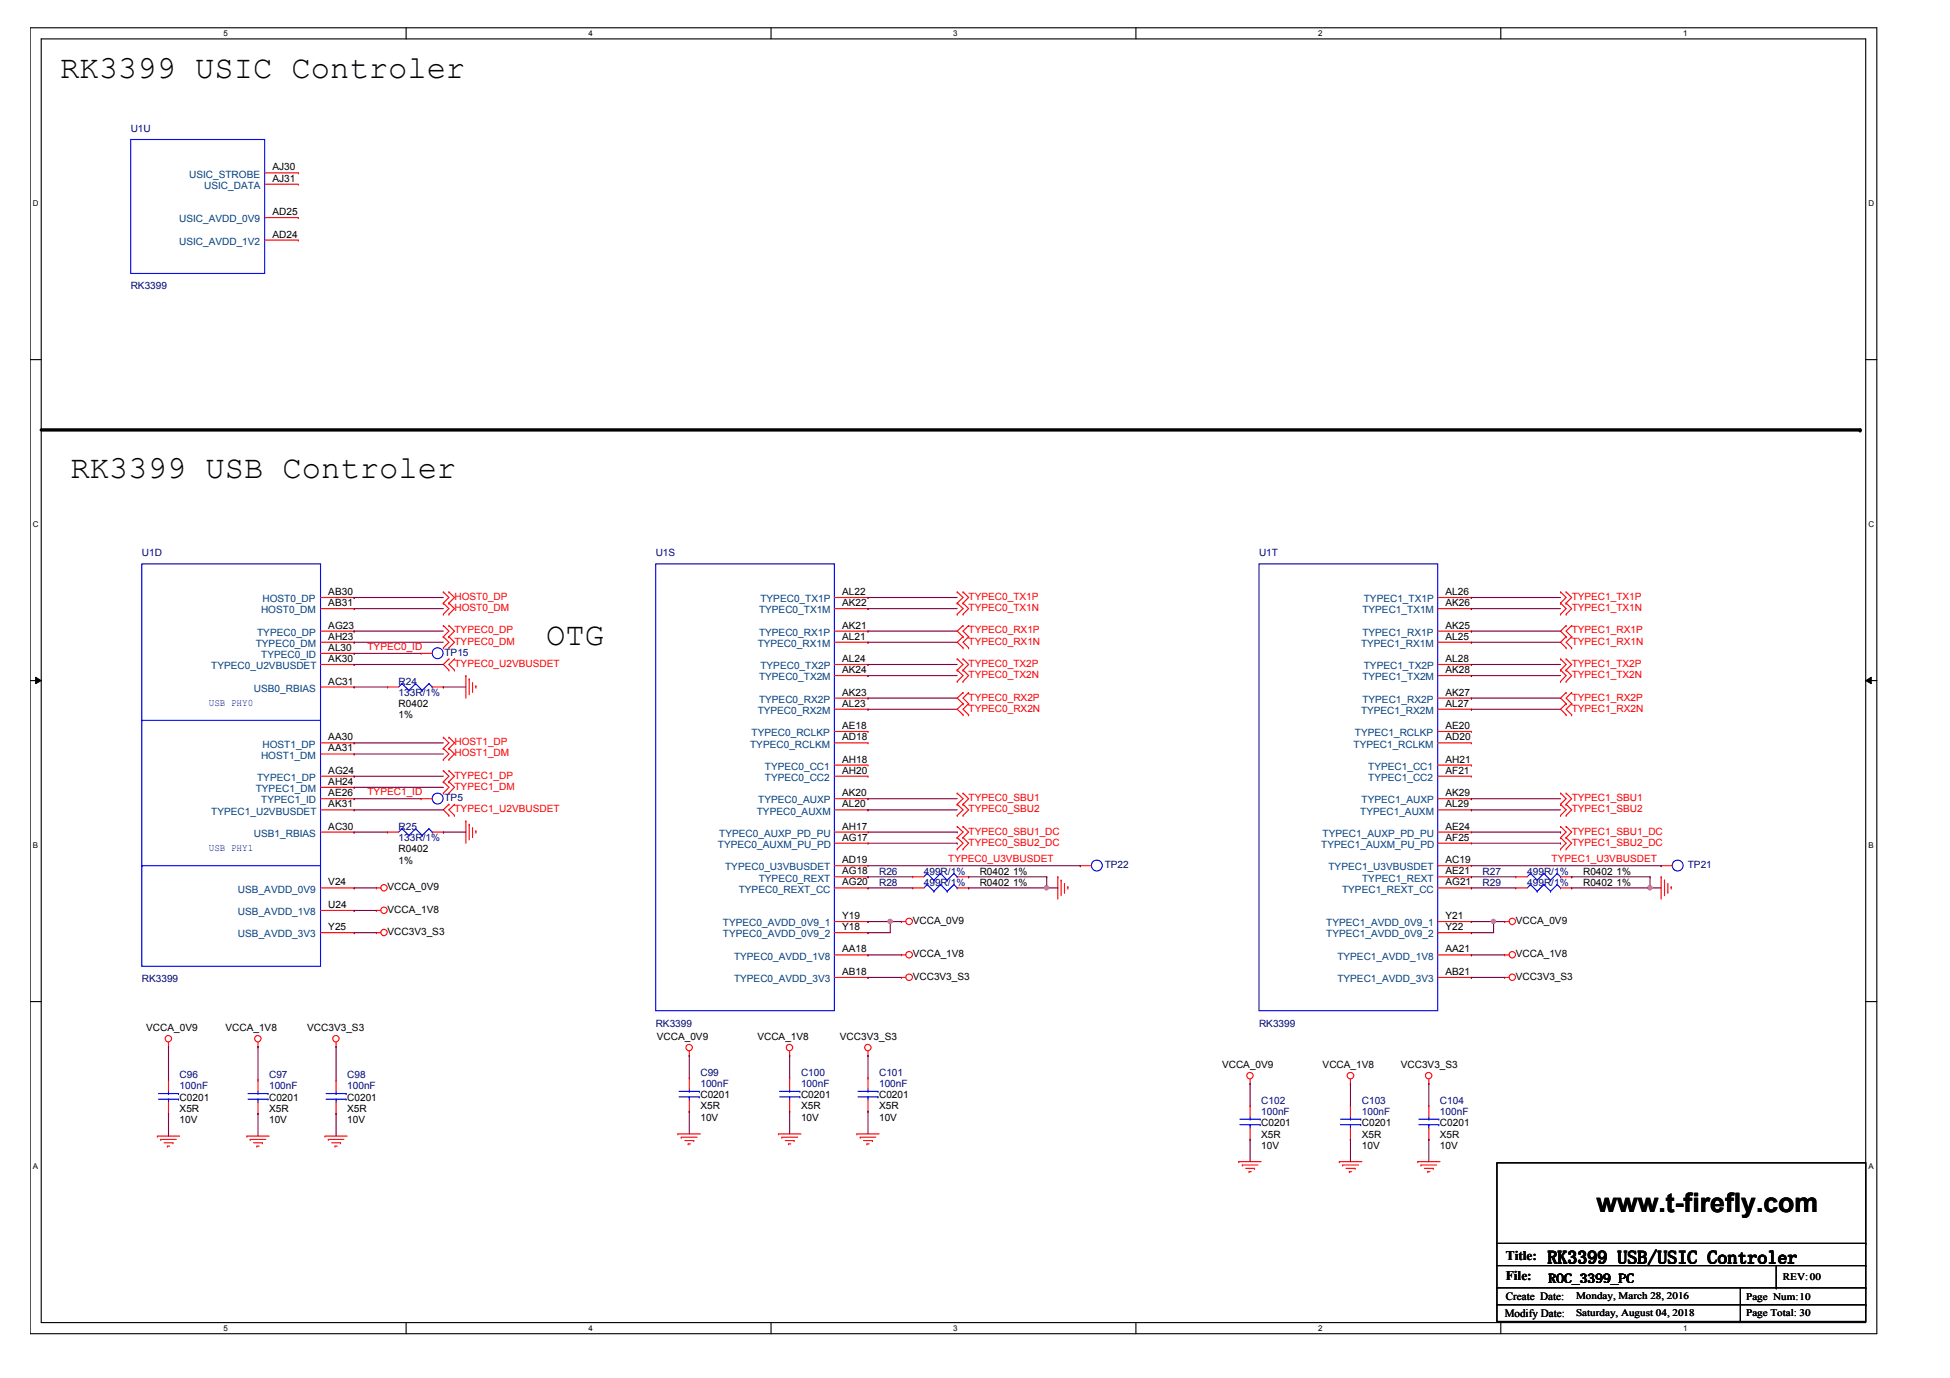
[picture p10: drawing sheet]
<svg xmlns="http://www.w3.org/2000/svg" width="297mm" height="210mm" viewBox="0 0 297 210" stroke-linecap="round" stroke-linejoin="round" font-family="sans-serif">
<path d="M4.6 4.2h281.3v199h-281.3zM6.3 5.9h277.9v195.6h-277.9z" fill="none" stroke="#000" stroke-width=".17"/>
<g fill="#fff">
<path d="M34.1 4.4h.6v1.4h-.6z"/>
<path d="M34.1 201.6h.6v1.4h-.6z"/>
</g>
<path d="M61.9 4.2v1.7M61.9 201.5v1.7" fill="none" stroke="#000" stroke-width=".17"/>
<g fill="#fff">
<path d="M89.6 4.4h.7v1.4h-.7z"/>
<path d="M89.6 201.6h.7v1.4h-.7z"/>
</g>
<path d="M117.4 4.2v1.7M117.4 201.5v1.7" fill="none" stroke="#000" stroke-width=".17"/>
<g fill="#fff">
<path d="M145.2 4.4h.7v1.4h-.7z"/>
<path d="M145.2 201.6h.7v1.4h-.7z"/>
</g>
<path d="M173 4.2v1.7M173 201.5v1.7" fill="none" stroke="#000" stroke-width=".17"/>
<g fill="#fff">
<path d="M200.8 4.4h.6v1.4h-.6z"/>
<path d="M200.8 201.6h.6v1.4h-.6z"/>
</g>
<path d="M228.6 4.2v1.7M228.6 201.5v1.7" fill="none" stroke="#000" stroke-width=".17"/>
<g fill="#fff">
<path d="M256.4 4.4h.6v1.4h-.6z"/>
<path d="M256.4 201.6h.6v1.4h-.6z"/>
<path d="M5 30.4h.8v1.3h-.8z"/>
<path d="M284.6 30.4h.8v1.3h-.8z"/>
<path d="M5 79.2h.8v1.4h-.8z"/>
<path d="M284.6 79.2h.8v1.4h-.8z"/>
</g>
<path d="M4.6 54.8h1.7M284.2 54.8h1.7" fill="none" stroke="#000" stroke-width=".17"/>
<g fill="#fff">
<path d="M5 128.1h.8v1.4h-.8z"/>
<path d="M284.6 128.1h.8v1.4h-.8z"/>
</g>
<path d="M4.6 103.7h1.7M284.2 103.7h1.7" fill="none" stroke="#000" stroke-width=".17"/>
<path d="M5.4 103.2l.9 .5-.9 .4zM284.2 103.7l.8-.5v.9z" fill="#000"/>
<path d="M5.4 103.2l.9 .5-.9 .4zM284.2 103.7l.8-.5v.9z" fill="none" stroke="#000" stroke-width=".15"/>
<g fill="#fff">
<path d="M5 177h.8v1.3h-.8z"/>
<path d="M284.6 177h.8v1.3h-.8z"/>
</g>
<g fill="none" stroke="#000" stroke-width=".17">
<path d="M4.6 152.6h1.7M284.2 152.6h1.7M228 177.1h56.2v24.2h-56.2zM228 189.4h56.2M228 192.8h56.2M228 196.2h56.2M228 198.8h56.2M265.1 196.2v5.1M270.6 196.2h.1M270.6 192.8v3.4M284.2 189.4h.1M284.2 192.8h.1"/>
<path d="M284.2 196.2h.1M284.2 198.8h.1M265.1 201.3h.1"/>
</g>
<path d="M6.3 65.5h277.1" fill="none" stroke="#000" stroke-width=".51"/>
<circle cx="283.4" cy="65.5" r=".25" fill="#000"/>
<g fill="none" stroke="#f00" stroke-width=".17">
<path d="M40.3 26.3h5.1M40.3 28.1h5.1M40.3 33.1h5.1M40.3 36.6h5.1M45.4 26.3h.1M45.4 28.1h.1M45.4 33.1h.1M45.4 36.6h.1M48.8 91h5.1M48.8 92.7h5.1M48.8 96.1h5.1M48.8 97.8h5.1"/>
<path d="M48.8 99.5h5.1M53.9 91h.1M53.9 92.7h.1M53.9 96.1h.1M53.9 97.8h.1M53.9 99.5h.1M64.1 99.5h.1M64.1 99.5h1.7M67.5 93.6h.1M67.5 91.9h.1M67.5 90.2h.1M67.5 98.7h.1"/>
<path d="M67.5 97h.1M67.5 95.3h.1M67.5 91.9l.9 .8-.9 .9M67.5 90.2l.9 .8-.9 .9M67.5 97l.9 .8-.9 .9M67.5 95.3l.9 .8-.9 .9M68.4 93.6h.1M68.4 91.9h.1M68.4 90.2h.1M68.4 98.7h.1M68.4 97h.1M68.4 95.3h.1"/>
<path d="M68.4 91.9l.8 .8-.8 .9M68.4 90.2l.8 .8-.8 .9M68.4 97l.8 .8-.8 .9M68.4 95.3l.8 .8-.8 .9M127.1 91h5.1M127.1 92.7h5.1M127.1 96.1h5.1M127.1 97.8h5.1M132.2 91h.1M132.2 92.7h.1M132.2 96.1h.1M132.2 97.8h.1"/>
<path d="M145.8 93.6h.1M145.8 91.9h.1M145.8 90.2h.1M145.8 91.9l.9 .8-.9 .9M145.8 90.2l.9 .8-.9 .9M146.7 93.6h.1M146.7 91.9h.1M146.7 90.2h.1M146.7 95.3h.1M146.7 97h.1M146.7 98.7h.1M146.7 91.9l.8 .8-.8 .9"/>
<path d="M146.7 90.2l.8 .8-.8 .9M146.7 95.3l-.9 .8 .9 .9M146.7 97l-.9 .8 .9 .9M147.5 97h.1M147.5 95.3h.1M147.5 98.7h.1M147.5 95.3l-.8 .8 .8 .9M147.5 97l-.8 .8 .8 .9M219 91h5.1M219 92.7h5.1M219 96.1h5.1M219 97.8h5.1"/>
<path d="M224.1 91h.1M224.1 92.7h.1M224.1 96.1h.1M224.1 97.8h.1M237.7 93.6h.1M237.7 91.9h.1M237.7 90.2h.1M237.7 91.9l.9 .8-.9 .9M237.7 90.2l.9 .8-.9 .9M238.6 93.6h.1M238.6 91.9h.1M238.6 90.2h.1"/>
<path d="M238.6 95.3h.1M238.6 97h.1M238.6 98.7h.1M238.6 91.9l.8 .8-.8 .9M238.6 90.2l.8 .8-.8 .9M238.6 95.3l-.9 .8 .9 .9M238.6 97l-.9 .8 .9 .9M239.4 97h.1M239.4 95.3h.1M239.4 98.7h.1M239.4 95.3l-.8 .8 .8 .9M239.4 97l-.8 .8 .8 .9"/>
<path d="M48.8 101.2h5.1M48.8 113.2h5.1M48.8 118.2h5.1M48.8 104.6h5.1M48.8 114.8h5.1M48.8 119.9h5.1M53.9 101.2h.1M53.9 104.6h.1M53.9 113.2h.1M53.9 114.8h.1M53.9 118.2h.1M53.9 119.9h.1"/>
<path d="M59 104.6h.1M59 104.6h1.7M65.8 104.6h1.7M67.5 115.7h.1M67.5 114h.1M67.5 112.3h.1M67.5 119.1h.1M67.5 117.4h.1M67.5 104.6h.1M67.5 114l.9 .8-.9 .9M67.5 112.3l.9 .9-.9 .8M67.5 119.1l.9 .8-.9 .9"/>
<path d="M67.5 117.4l.9 .8-.9 .9M68.4 100.4h.1M68.4 102.1h.1M68.4 115.7h.1M68.4 114h.1M68.4 112.3h.1M68.4 119.1h.1M68.4 117.4h.1M68.4 100.4l-.9 .8 .9 .9M68.4 114l.8 .8-.8 .9M68.4 112.3l.8 .9-.8 .8M68.4 119.1l.8 .8-.8 .9"/>
<path d="M68.4 117.4l.8 .8-.8 .9M69.2 102.1h.1M69.2 100.4h.1M69.2 100.4l-.8 .8 .8 .9M71 102.9h.1M71 102.9v3.4M71.5 103.4h.1M71.5 103.4v2.4M72 105.3h.1M72 104v1.3M72.5 104.5h.1M72.5 104.5v.3"/>
<path d="M127.1 101.2h5.1M127.1 102.9h5.1M127.1 106.3h5.1M127.1 108h5.1M127.1 111.4h5.1M127.1 113.2h5.1M127.1 116.5h5.1M127.1 118.2h5.1M132.2 101.2h.1M132.2 102.9h.1M132.2 106.3h.1M132.2 108h.1"/>
<path d="M132.2 111.4h.1M132.2 113.2h.1M132.2 116.5h.1M132.2 118.2h.1M145.8 103.8h.1M145.8 102.1h.1M145.8 100.4h.1M145.8 102.1l.9 .8-.9 .9M145.8 100.4l.9 .8-.9 .9M146.7 103.8h.1M146.7 102.1h.1M146.7 100.4h.1"/>
<path d="M146.7 105.5h.1M146.7 107.2h.1M146.7 108.9h.1M146.7 102.1l.8 .8-.8 .9M146.7 100.4l.8 .8-.8 .9M146.7 105.5l-.9 .8 .9 .9M146.7 107.2l-.9 .8 .9 .9M147.5 107.2h.1M147.5 105.5h.1M147.5 108.9h.1M147.5 105.5l-.8 .8 .8 .9M147.5 107.2l-.8 .8 .8 .9"/>
<path d="M219 101.2h5.1M219 102.9h5.1M219 106.3h5.1M219 108h5.1M219 111.4h5.1M219 113.2h5.1M219 116.5h5.1M219 118.2h5.1M224.1 101.2h.1M224.1 102.9h.1M224.1 106.3h.1M224.1 108h.1"/>
<path d="M224.1 111.4h.1M224.1 113.2h.1M224.1 116.5h.1M224.1 118.2h.1M237.7 103.8h.1M237.7 102.1h.1M237.7 100.4h.1M237.7 102.1l.9 .8-.9 .9M237.7 100.4l.9 .8-.9 .9M238.6 103.8h.1M238.6 102.1h.1M238.6 100.4h.1"/>
<path d="M238.6 105.5h.1M238.6 107.2h.1M238.6 108.9h.1M238.6 102.1l.8 .8-.8 .9M238.6 100.4l.8 .8-.8 .9M238.6 105.5l-.9 .8 .9 .9M238.6 107.2l-.9 .8 .9 .9M239.4 107.2h.1M239.4 105.5h.1M239.4 108.9h.1M239.4 105.5l-.8 .8 .8 .9M239.4 107.2l-.8 .8 .8 .9"/>
<path d="M48.8 135.3h5.1M48.8 138.7h5.1M48.8 121.7h5.1M48.8 123.4h5.1M48.8 126.7h5.1M53.9 121.7h.1M53.9 123.4h.1M53.9 126.7h.1M53.9 135.3h.1M53.9 138.7h.1M57.3 135.3h.1M57.3 138.7h.1"/>
<path d="M57.3 135.3h.7M57.3 138.7h.7M59 126.7h.1M59 126.7h1.7M64.1 121.7h.1M64.1 121.7h1.7M65.8 126.7h1.7M67.5 120.8h.1M67.5 126.7h.1M68.4 120.8h.1M68.4 122.5h.1M68.4 124.2h.1"/>
<path d="M68.4 122.5l-.9 .9 .9 .8M69.2 124.2h.1M69.2 122.5h.1M69.2 122.5l-.8 .9 .8 .8M71 125.1h.1M71 125.1v3.3M71.5 125.6h.1M71.5 125.6v2.3M72 127.4h.1M72 126.1v1.3M72.5 126.6h.1M72.5 126.6v.3"/>
<path d="M127.1 135.3h5.1M127.1 131.9h5.1M127.1 121.7h5.1M127.1 123.4h5.1M127.1 126.7h5.1M127.1 128.4h5.1M127.1 133.6h5.1M132.2 121.7h.1M132.2 123.4h.1M132.2 126.7h.1M132.2 128.4h.1M132.2 133.6h.1"/>
<path d="M132.2 135.3h.1M132.2 131.9h.1M139 135.3h.1M139 133.6h.1M139 135.3h1.7M139 133.6h1.7M145.8 124.2h.1M145.8 122.5h.1M145.8 120.8h.1M145.8 127.6h.1M145.8 125.9h.1M145.8 129.3h.1"/>
<path d="M145.8 135.3h1.7M145.8 122.5l.9 .9-.9 .8M145.8 120.8l.9 .9-.9 .8M145.8 125.9l.9 .8-.9 .9M145.8 127.6l.9 .8-.9 .9M145.8 133.6h1.7M146.7 124.2h.1M146.7 122.5h.1M146.7 120.8h.1M146.7 127.6h.1M146.7 125.9h.1M146.7 129.3h.1"/>
<path d="M146.7 122.5l.8 .9-.8 .8M146.7 120.8l.8 .9-.8 .8M146.7 125.9l.8 .8-.8 .9M146.7 127.6l.8 .8-.8 .9M147.5 135.3h.1M147.5 133.6h.1M161.1 133.6h.1M161.1 133.6v3.3M161.6 134.1h.1M161.6 134.1v2.3M162.2 135.9h.1M162.2 134.6v1.3"/>
<path d="M162.7 135.1h.1M162.7 135.1v.3M164.6 131.9h.1M164.6 131.9h1.7M219 135.3h5.1M219 131.9h5.1M219 121.7h5.1M219 123.4h5.1M219 126.7h5.1M219 128.4h5.1M219 133.6h5.1M224.1 121.7h.1"/>
<path d="M224.1 123.4h.1M224.1 126.7h.1M224.1 128.4h.1M224.1 133.6h.1M224.1 135.3h.1M224.1 131.9h.1M230.9 133.6h.1M230.9 135.3h.1M230.9 135.3h1.7M230.9 133.6h1.7M237.7 124.2h.1M237.7 122.5h.1"/>
<path d="M237.7 120.8h.1M237.7 127.6h.1M237.7 125.9h.1M237.7 129.3h.1M237.7 135.3h1.7M237.7 122.5l.9 .9-.9 .8M237.7 120.8l.9 .9-.9 .8M237.7 125.9l.9 .8-.9 .9M237.7 127.6l.9 .8-.9 .9M237.7 133.6h1.7M238.6 124.2h.1M238.6 122.5h.1"/>
<path d="M238.6 120.8h.1M238.6 127.6h.1M238.6 125.9h.1M238.6 129.3h.1M238.6 122.5l.8 .9-.8 .8M238.6 120.8l.8 .9-.8 .8M238.6 125.9l.8 .8-.8 .9M238.6 127.6l.8 .8-.8 .9M239.4 133.6h.1M239.4 135.3h.1M253 133.6h.1M253 131.9h.1"/>
<path d="M253 133.6v3.3M253 131.9h1.7M253.5 134.1h.1M253.5 134.1v2.3M254.1 135.9h.1M254.1 134.6v1.3M254.6 135.1h.1M254.6 135.1v.3M25.7 159.4h.1M25.7 158.7v.7M39.3 159.4h.1M39.3 158.7v.7"/>
<path d="M48.8 142.1h5.1M51.2 159.4h.1M51.2 158.7v.7M53.9 142.1h.1M57.3 142.1h.1M57.3 142.1h.7M127.1 142.1h5.1M127.1 148.9h5.1M127.1 140.4h5.1M127.1 145.5h5.1M132.2 140.4h.1M132.2 142.1h.1"/>
<path d="M132.2 145.5h.1M132.2 148.9h.1M137.3 148.9h.1M137.3 140.4h.1M137.3 145.5h.1M137.3 148.9h.7M137.3 140.4h.7M137.3 145.5h.7M219 142.1h5.1M219 148.9h5.1M219 140.4h5.1M219 145.5h5.1"/>
<path d="M224.1 140.4h.1M224.1 142.1h.1M224.1 145.5h.1M224.1 148.9h.1M229.2 148.9h.1M229.2 140.4h.1M229.2 145.5h.1M229.2 148.9h.7M229.2 140.4h.7M229.2 145.5h.7M24 173.1h.1M24 173.1h3.4"/>
<path d="M24.5 173.6h.1M24.5 173.6h2.4M25 174.1h1.3M25.5 174.6h.1M25.5 174.6h.3M25.7 164.5h.1M25.7 169.6h.1M25.7 164.5v1.7M25.7 167.9v1.7M26.3 174.1h.1M37.6 173.1h.1M37.6 173.1h3.4"/>
<path d="M38.1 173.6h.1M38.1 173.6h2.4M38.6 174.1h1.4M39.1 174.6h.1M39.1 174.6h.4M39.3 164.5h.1M39.3 169.6h.1M39.3 164.5v1.7M39.3 167.9v1.7M40 174.1h.1M49.5 173.1h.1M49.5 173.1h3.4"/>
<path d="M50 173.6h.1M50 173.6h2.4M50.5 174.1h1.4M51 174.6h.1M51 174.6h.4M51.2 164.5h.1M51.2 169.6h.1M51.2 164.5v1.7M51.2 167.9v1.7M51.9 174.1h.1M103.3 172.7h.1M103.3 172.7h3.4"/>
<path d="M103.8 173.2h.1M103.8 173.2h2.4M104.3 173.7h1.4M104.8 174.2h.1M104.8 174.2h.4M105 160.8h.1M105 164.2h.1M105 169.3h.1M105 160.1v.7M105 164.2v1.7M105 167.6v1.7M105.7 173.7h.1"/>
<path d="M118.6 172.7h.1M118.6 172.7h3.4M119.1 173.2h.1M119.1 173.2h2.4M119.6 173.7h1.4M120.1 174.2h.1M120.1 174.2h.4M120.3 160.8h.1M120.3 164.2h.1M120.3 169.3h.1M120.3 160.1v.7M120.3 164.2v1.7"/>
<path d="M120.3 167.6v1.7M121 173.7h.1M130.5 172.7h.1M130.5 172.7h3.4M131 173.2h.1M131 173.2h2.4M131.5 173.7h1.4M132.1 174.2h.1M132.1 174.2h.3M132.2 160.8h.1M132.2 164.2h.1M132.2 169.3h.1"/>
<path d="M132.2 160.1v.7M132.2 164.2v1.7M132.2 167.6v1.7M132.9 173.7h.1M188.7 177h.1M188.7 177h3.4M189.2 177.5h.1M189.2 177.5h2.4M189.8 178h1.3M190.3 178.5h.1M190.3 178.5h.3M190.4 165.1h.1"/>
<path d="M190.4 168.4h.1M190.4 173.6h.1M190.4 164.4v.7M190.4 168.4v1.7M190.4 171.9v1.7M191.1 178h.1M204 177h.1M204 177h3.4M204.5 177.5h.1M204.5 177.5h2.4M205 178h1.4M205.5 178.5h.1"/>
<path d="M205.5 178.5h.4M205.7 165.1h.1M205.7 168.4h.1M205.7 173.6h.1M205.7 164.4v.7M205.7 168.4v1.7M205.7 171.9v1.7M206.4 178h.1M216 177h.1M216 177h3.3M216.5 177.5h.1M216.5 177.5h2.3"/>
<path d="M217 178h1.3M217.5 178.5h.1M217.5 178.5h.3M217.6 165.1h.1M217.6 168.4h.1M217.6 173.6h.1M217.6 164.4v.7M217.6 168.4v1.7M217.6 171.9v1.7M218.3 178h.1"/>
<circle cx="58.5" cy="138.7" r=".49"/>
<circle cx="58.5" cy="135.2" r=".49"/>
<circle cx="25.6" cy="158.2" r=".49"/>
<circle cx="39.3" cy="158.2" r=".49"/>
<circle cx="51.2" cy="158.2" r=".49"/>
<circle cx="58.5" cy="142" r=".49"/>
<circle cx="105" cy="159.6" r=".49"/>
<circle cx="120.3" cy="159.6" r=".49"/>
<circle cx="132.2" cy="159.6" r=".49"/>
<circle cx="138.5" cy="148.9" r=".5"/>
<circle cx="138.5" cy="140.4" r=".5"/>
<circle cx="138.5" cy="145.4" r=".5"/>
<circle cx="230.4" cy="148.9" r=".49"/>
<circle cx="230.4" cy="145.4" r=".49"/>
<circle cx="230.4" cy="140.4" r=".49"/>
<circle cx="190.4" cy="163.8" r=".49"/>
<circle cx="205.7" cy="163.8" r=".5"/>
<circle cx="217.6" cy="163.8" r=".49"/>
</g>
<g fill="none" stroke="#00f" stroke-width=".17">
<path d="M19.9 21.3h20.4v20.4h-20.4zM21.6 85.9h27.2v61.3h-27.2zM99.9 85.9h27.2v68.1h-27.2zM191.8 85.9h27.2v68.1h-27.2zM21.6 109.7h.1M21.6 109.7h27.2M61.2 104.1h.1M61.2 104.1l-.5 .5M61.2 104.1l1.1 1.1M62.3 105.2h.1M63.3 104.1h.1M63.3 104.1l-1 1.1"/>
<path d="M63.3 104.1l1 1.1M64.3 105.2h.1M65.3 104.1h.1M65.3 104.1l-1 1.1M65.3 104.1l.5 .5M65.8 104.6h.1M21.6 131.9h.1M21.6 131.9h27.2M61.2 126.2h.1M61.2 126.2l-.5 .5M61.2 126.2l1.1 1.1M62.3 127.3h.1"/>
<path d="M63.3 126.2h.1M63.3 126.2l-1 1.1M63.3 126.2l1 1.1M64.3 127.3h.1M65.3 126.2h.1M65.3 126.2l-1 1.1M65.3 126.2l.5 .5M65.8 126.7h.1M141.2 134.7h.1M141.2 133.1h.1M141.2 134.7l-.5 .6M141.2 134.7l1.1 1.1"/>
<path d="M141.2 133.1l-.5 .5M141.2 133.1l1.1 1M142.3 135.8h.1M142.3 134.1h.1M143.3 134.7h.1M143.3 133.1h.1M143.3 134.7l-1 1.1M143.3 134.7l1 1.1M143.3 133.1l-1 1M143.3 133.1l1 1M144.3 135.8h.1M144.3 134.1h.1"/>
<path d="M145.3 134.7h.1M145.3 133.1h.1M145.3 134.7l-1 1.1M145.3 134.7l.5 .6M145.3 133.1l-1 1M145.3 133.1l.5 .5M145.8 135.3h.1M145.8 133.6h.1M233.1 133.1h.1M233.1 134.7h.1M233.1 133.1l-.5 .5M233.1 133.1l1.1 1"/>
<path d="M233.1 134.7l-.5 .6M233.1 134.7l1.1 1.1M234.2 134.1h.1M234.2 135.8h.1M235.2 133.1h.1M235.2 134.7h.1M235.2 133.1l-1 1M235.2 133.1l1 1M235.2 134.7l-1 1.1M235.2 134.7l1 1.1M236.2 134.1h.1M236.2 135.8h.1"/>
<path d="M237.2 133.1h.1M237.2 134.7h.1M237.2 133.1l-1 1M237.2 133.1l.5 .5M237.2 134.7l-1 1.1M237.2 134.7l.5 .6M237.7 133.6h.1M237.7 135.3h.1M24.1 167.4h3.1M24.1 166.6h3.1M25.7 166.6h.1M25.7 167.4h.1"/>
<path d="M25.7 166.2v.4M25.7 167.4v.5M27.2 167.4h.1M27.2 166.6h.1M37.8 167.4h3M37.8 166.6h3M39.3 166.6h.1M39.3 167.4h.1M39.3 166.2v.4M39.3 167.4v.5M40.8 167.4h.1M40.8 166.6h.1"/>
<path d="M49.7 167.4h3M49.7 166.6h3M51.2 166.6h.1M51.2 167.4h.1M51.2 166.2v.4M51.2 167.4v.5M52.7 167.4h.1M52.7 166.6h.1M103.4 167.1h3.1M103.4 166.2h3.1M105 166.2h.1M105 167.1h.1"/>
<path d="M105 165.9v.3M105 167.1v.5M106.5 167.1h.1M106.5 166.2h.1M118.8 167.1h3M118.8 166.2h3M120.3 166.2h.1M120.3 167.1h.1M120.3 165.9v.3M120.3 167.1v.5M121.8 167.1h.1M121.8 166.2h.1"/>
<path d="M130.7 167.1h3M130.7 166.2h3M132.2 166.2h.1M132.2 167.1h.1M132.2 165.9v.3M132.2 167.1v.5M133.7 167.1h.1M133.7 166.2h.1M188.9 171.3h3.1M188.9 170.5h3.1M190.4 170.5h.1M190.4 171.3h.1"/>
<path d="M190.4 170.1v.4M190.4 171.3v.6M192 171.3h.1M192 170.5h.1M204.2 171.3h3.1M204.2 170.5h3.1M205.7 170.5h.1M205.7 171.3h.1M205.7 170.1v.4M205.7 171.3v.6M207.3 171.3h.1M207.3 170.5h.1"/>
<path d="M216.1 171.3h3.1M216.1 170.5h3.1M217.6 170.5h.1M217.6 171.3h.1M217.6 170.1v.4M217.6 171.3v.6M219.2 171.3h.1M219.2 170.5h.1"/>
<circle cx="66.7" cy="99.5" r=".83"/>
<circle cx="66.7" cy="121.6" r=".83"/>
<circle cx="167.1" cy="131.8" r=".83"/>
<circle cx="255.6" cy="131.8" r=".83"/>
</g>
<g fill="none" stroke="#800040" stroke-width=".17">
<path d="M53.9 91h.1M53.9 92.7h.1M53.9 97.8h.1M53.9 96.1h.1M53.9 99.5h.1M53.9 91h13.6M53.9 92.7h13.6M53.9 97.8h13.6M53.9 96.1h13.6M53.9 99.5h10.2M132.2 97.8h.1M132.2 96.1h.1"/>
<path d="M132.2 97.8h13.6M132.2 96.1h13.6M53.9 104.6h.1M53.9 101.2h.1M53.9 104.6h5.1M53.9 101.2h13.6M67.5 104.6h.1M67.5 104.6h3.5M132.2 108h.1M132.2 106.3h.1M132.2 108h13.6M132.2 106.3h13.6"/>
<path d="M53.9 135.3h.1M53.9 138.7h.1M53.9 135.3h3.4M53.9 138.7h3.4M132.2 126.7h13.6M132.2 128.4h13.6M145.8 126.7h.1M145.8 128.4h.1M25.7 159.4h.1M25.7 159.4v5.1M39.3 159.4h.1M39.3 159.4v5.1"/>
<path d="M51.2 159.4h.1M51.2 159.4v5.1M53.9 142.1h.1M53.9 142.1h3.4M132.2 148.9h.1M132.2 145.5h.1M132.2 140.4h.1M132.2 142.1h.1M132.2 148.9h5.1M132.2 145.5h5.1M132.2 140.4h5.1M135.6 140.4h.1"/>
<path d="M135.6 140.4v1.7h-3.4M25.7 169.6h.1M25.7 169.6v3.5M39.3 169.6h.1M39.3 169.6v3.5M51.2 169.6h.1M51.2 169.6v3.5"/>
</g>
<circle cx="135.6" cy="140.4" r=".32" fill="#f0f"/>
<circle cx="135.6" cy="140.4" r=".32" fill="none" stroke="#f0f" stroke-width=".17"/>
<path d="M132.2 133.6h.1M132.2 135.3h.1M132.2 135.3h6.8M132.2 133.6h6.8M147.5 133.6h.1M147.5 135.3h.1M147.5 135.3h13.6M147.5 133.6h11.9M159.4 135.3h.1" fill="none" stroke="#800040" stroke-width=".17"/>
<circle cx="159.4" cy="135.2" r=".32" fill="#f0f"/>
<circle cx="159.4" cy="135.2" r=".32" fill="none" stroke="#f0f" stroke-width=".17"/>
<g fill="none" stroke="#800040" stroke-width=".17">
<path d="M132.2 91h.1M132.2 92.7h.1M132.2 91h13.6M132.2 92.7h13.6M53.9 113.2h.1M53.9 114.8h.1M53.9 119.9h.1M53.9 118.2h.1M53.9 113.2h13.6M53.9 114.8h13.6M53.9 119.9h13.6M53.9 118.2h13.6"/>
<path d="M132.2 101.2h.1M132.2 102.9h.1M132.2 101.2h13.6M132.2 102.9h13.6M53.9 126.7h.1M53.9 126.7h5.1M67.5 126.7h.1M67.5 126.7h3.5M132.2 121.7h.1M132.2 123.4h.1M132.2 121.7h13.6M132.2 123.4h13.6"/>
<path d="M132.2 131.9h32.4M159.4 133.6h.1M159.4 133.6v1.7M164.6 131.9h.1M224.1 148.9h.1M224.1 145.5h.1M224.1 140.4h.1M224.1 142.1h.1M224.1 148.9h5.1M224.1 145.5h5.1M224.1 140.4h3.4M227.5 140.4h.1"/>
<path d="M227.5 140.4v1.7h-3.4M105 160.8h.1M105 169.3h.1M105 160.8v3.4M105 169.3v3.4M120.3 160.8h.1M120.3 169.3h.1M120.3 160.8v3.4M120.3 169.3v3.4M132.2 169.3h.1M132.2 160.8h.1M132.2 160.8v3.4"/>
<path d="M132.2 169.3v3.4"/>
</g>
<circle cx="227.5" cy="140.4" r=".32" fill="#f0f"/>
<circle cx="227.5" cy="140.4" r=".32" fill="none" stroke="#f0f" stroke-width=".17"/>
<path d="M251.3 135.3h.1M251.3 135.3h1.7M227.5 140.4h.1M227.5 140.4h1.7" fill="none" stroke="#800040" stroke-width=".17"/>
<circle cx="251.3" cy="135.2" r=".32" fill="#f0f"/>
<circle cx="251.3" cy="135.2" r=".32" fill="none" stroke="#f0f" stroke-width=".17"/>
<g fill="none" stroke="#800040" stroke-width=".17">
<path d="M224.1 97.8h.1M224.1 96.1h.1M224.1 91h.1M224.1 92.7h.1M224.1 97.8h13.6M224.1 96.1h13.6M224.1 91h13.6M224.1 92.7h13.6M224.1 108h.1M224.1 106.3h.1M224.1 101.2h.1M224.1 102.9h.1"/>
<path d="M224.1 108h13.6M224.1 106.3h13.6M224.1 101.2h13.6M224.1 102.9h13.6M53.9 123.4h.1M53.9 121.7h.1M53.9 121.7h10.2M53.9 123.4h13.6M224.1 133.6h.1M224.1 135.3h.1M224.1 121.7h.1M224.1 123.4h.1"/>
<path d="M224.1 133.6h6.8M224.1 135.3h6.8M224.1 131.9h28.9M224.1 126.7h13.6M224.1 128.4h13.6M224.1 121.7h13.6M224.1 123.4h13.6M237.7 126.7h.1M237.7 128.4h.1M239.4 133.6h.1M239.4 135.3h.1M239.4 133.6h11.9"/>
<path d="M251.3 133.6h.1M251.3 133.6v1.7h-11.9M253 131.9h.1M190.4 165.1h.1M190.4 173.6h.1M190.4 165.1v3.3M190.4 173.6v3.4M205.7 165.1h.1M205.7 173.6h.1M205.7 165.1v3.3M205.7 173.6v3.4M217.6 173.6h.1"/>
<path d="M217.6 165.1h.1M217.6 165.1v3.3M217.6 173.6v3.4"/>
</g>
<circle cx="135.6" cy="140.4" r=".32" fill="#f0f"/>
<circle cx="135.6" cy="140.4" r=".32" fill="none" stroke="#f0f" stroke-width=".17"/>
<circle cx="159.4" cy="135.2" r=".32" fill="#f0f"/>
<circle cx="159.4" cy="135.2" r=".32" fill="none" stroke="#f0f" stroke-width=".17"/>
<circle cx="227.5" cy="140.4" r=".32" fill="#f0f"/>
<circle cx="227.5" cy="140.4" r=".32" fill="none" stroke="#f0f" stroke-width=".17"/>
<circle cx="251.3" cy="135.2" r=".32" fill="#f0f"/>
<circle cx="251.3" cy="135.2" r=".32" fill="none" stroke="#f0f" stroke-width=".17"/>
<g font-size="4.9">
<text x="9.2" y="11.9">RK3399 USIC Controler</text>
<text x="10.7" y="72.8">RK3399 USB Controler</text>
<text x="83.2" y="98.3">OTG</text>
</g>
<text font-size="4.1" x="243.2" y="184.7">www.t-firefly.com</text>
<text font-size="2.7" x="235.8" y="192.4">RK3399 USB/USIC Controler</text>
<g font-size="2">
<text x="229.4" y="191.9">Title:</text>
<text x="229.4" y="195">File:</text>
<text x="235.9" y="195.4">ROC_3399_PC</text>
</g>
<g font-size="1.7">
<text x="229.2" y="200.6">Modify Date:</text>
<text x="229.4" y="198">Create Date:</text>
</g>
<g font-size="1.5" fill="#000080">
<text x="19.9" y="20.1">U1U</text>
<text x="19.9" y="44.1">RK3399</text>
<text x="21.6" y="84.8">U1D</text>
<text x="99.9" y="84.8">U1S</text>
<text x="191.8" y="84.8">U1T</text>
<text x="67.7" y="99.9">TP15</text>
<text x="60.7" y="104.3">R24</text>
<text x="60.7" y="106">133R/1%</text>
<text x="67.7" y="122">TP5</text>
<text x="60.7" y="126.4">R25</text>
<text x="60.7" y="128.1">133R/1%</text>
<text x="133.9" y="135">R28</text>
<text x="133.9" y="133.3">R26</text>
<text x="140.7" y="135">499R/1%</text>
<text x="140.7" y="133.3">499R/1%</text>
<text x="168.3" y="132.2">TP22</text>
<text x="225.8" y="133.3">R27</text>
<text x="225.8" y="135">R29</text>
<text x="232.6" y="133.3">499R/1%</text>
<text x="232.6" y="135">499R/1%</text>
<text x="257.1" y="132.2">TP21</text>
<text x="21.6" y="149.6">RK3399</text>
<text x="99.9" y="156.4">RK3399</text>
<text x="191.8" y="156.4">RK3399</text>
<text x="27.4" y="164.2">C96</text>
<text x="27.4" y="165.9">100nF</text>
<text x="41" y="164.2">C97</text>
<text x="41" y="165.9">100nF</text>
<text x="52.9" y="164.2">C98</text>
<text x="52.9" y="165.9">100nF</text>
<text x="106.7" y="163.9">C99</text>
<text x="106.7" y="165.6">100nF</text>
<text x="122" y="163.9">C100</text>
<text x="122" y="165.6">100nF</text>
<text x="133.9" y="163.9">C101</text>
<text x="133.9" y="165.6">100nF</text>
<text x="192.1" y="168.1">C102</text>
<text x="192.1" y="169.8">100nF</text>
<text x="207.4" y="168.1">C103</text>
<text x="207.4" y="169.8">100nF</text>
<text x="219.3" y="168.1">C104</text>
<text x="219.3" y="169.8">100nF</text>
</g>
<g font-size="1.5" fill="#004080">
<text x="28.8" y="27.1">USIC_STROBE</text>
<text x="31.1" y="28.8">USIC_DATA</text>
<text x="27.3" y="33.9">USIC_AVDD_0V9</text>
<text x="27.3" y="37.3">USIC_AVDD_1V2</text>
<text x="39.8" y="93.4">HOST0_DM</text>
<text x="40" y="91.7">HOST0_DP</text>
<text x="115.6" y="93.4">TYPEC0_TX1M</text>
<text x="115.8" y="91.7">TYPEC0_TX1P</text>
<text x="207.5" y="93.4">TYPEC1_TX1M</text>
<text x="207.7" y="91.7">TYPEC1_TX1P</text>
<text x="32.2" y="101.9">TYPEC0_U2VBUSDET</text>
<text x="39" y="98.6">TYPEC0_DM</text>
<text x="39.2" y="96.9">TYPEC0_DP</text>
<text x="39.8" y="100.2">TYPEC0_ID</text>
<text x="115.4" y="98.6">TYPEC0_RX1M</text>
<text x="115.6" y="96.9">TYPEC0_RX1P</text>
<text x="115.8" y="101.9">TYPEC0_TX2P</text>
<text x="207.3" y="98.6">TYPEC1_RX1M</text>
<text x="207.5" y="96.9">TYPEC1_RX1P</text>
<text x="207.7" y="101.9">TYPEC1_TX2P</text>
<text x="38.7" y="105.4">USB0_RBIAS</text>
<text x="115.6" y="103.6">TYPEC0_TX2M</text>
<text x="115.6" y="107.1">TYPEC0_RX2P</text>
<text x="207.5" y="103.6">TYPEC1_TX2M</text>
<text x="207.5" y="107.1">TYPEC1_RX2P</text>
<text x="40" y="113.9">HOST1_DP</text>
<text x="114.3" y="113.9">TYPEC0_RCLKM</text>
<text x="114.5" y="112.1">TYPEC0_RCLKP</text>
<text x="115.4" y="108.8">TYPEC0_RX2M</text>
<text x="206.2" y="113.9">TYPEC1_RCLKM</text>
<text x="206.4" y="112.1">TYPEC1_RCLKP</text>
<text x="207.3" y="108.8">TYPEC1_RX2M</text>
<text x="39.2" y="119">TYPEC1_DP</text>
<text x="39.8" y="115.6">HOST1_DM</text>
<text x="116.5" y="117.3">TYPEC0_CC1</text>
<text x="116.5" y="119">TYPEC0_CC2</text>
<text x="208.4" y="117.3">TYPEC1_CC1</text>
<text x="208.4" y="119">TYPEC1_CC2</text>
<text x="32.2" y="124.1">TYPEC1_U2VBUSDET</text>
<text x="39" y="120.6">TYPEC1_DM</text>
<text x="39.8" y="122.4">TYPEC1_ID</text>
<text x="115.3" y="124.1">TYPEC0_AUXM</text>
<text x="115.5" y="122.4">TYPEC0_AUXP</text>
<text x="207.2" y="124.1">TYPEC1_AUXM</text>
<text x="207.4" y="122.4">TYPEC1_AUXP</text>
<text x="38.7" y="127.5">USB1_RBIAS</text>
<text x="109.4" y="129.2">TYPEC0_AUXM_PU_PD</text>
<text x="109.6" y="127.5">TYPEC0_AUXP_PD_PU</text>
<text x="201.3" y="129.2">TYPEC1_AUXM_PU_PD</text>
<text x="201.5" y="127.5">TYPEC1_AUXP_PD_PU</text>
<text x="36.3" y="136">USB_AVDD_0V9</text>
<text x="110.5" y="132.6">TYPEC0_U3VBUSDET</text>
<text x="112.5" y="136">TYPEC0_REXT_CC</text>
<text x="115.6" y="134.3">TYPEC0_REXT</text>
<text x="202.4" y="132.6">TYPEC1_U3VBUSDET</text>
<text x="204.4" y="136">TYPEC1_REXT_CC</text>
<text x="207.5" y="134.3">TYPEC1_REXT</text>
<text x="36.3" y="139.4">USB_AVDD_1V8</text>
<text x="36.3" y="142.8">USB_AVDD_3V3</text>
<text x="110.1" y="141.1">TYPEC0_AVDD_0V9_1</text>
<text x="110.1" y="142.8">TYPEC0_AVDD_0V9_2</text>
<text x="202" y="141.1">TYPEC1_AVDD_0V9_1</text>
<text x="202" y="142.8">TYPEC1_AVDD_0V9_2</text>
<text x="111.8" y="146.2">TYPEC0_AVDD_1V8</text>
<text x="111.8" y="149.6">TYPEC0_AVDD_3V3</text>
<text x="203.7" y="146.2">TYPEC1_AVDD_1V8</text>
<text x="203.7" y="149.6">TYPEC1_AVDD_3V3</text>
</g>
<g font-size="1.5">
<text x="41.5" y="26">AJ30</text>
<text x="41.5" y="27.7">AJ31</text>
<text x="41.5" y="32.8">AD25</text>
<text x="41.5" y="36.2">AD24</text>
<text x="50" y="90.6">AB30</text>
<text x="50" y="92.3">AB31</text>
<text x="50" y="95.8">AG23</text>
<text x="128.3" y="90.6">AL22</text>
<text x="128.3" y="92.3">AK22</text>
<text x="128.3" y="95.8">AK21</text>
<text x="220.2" y="90.6">AL26</text>
<text x="220.2" y="92.3">AK26</text>
<text x="220.2" y="95.8">AK25</text>
<text x="50" y="97.5">AH23</text>
<text x="50" y="99.1">AL30</text>
<text x="50" y="100.8">AK30</text>
<text x="128.3" y="97.5">AL21</text>
<text x="128.3" y="100.8">AL24</text>
<text x="220.2" y="97.5">AL25</text>
<text x="220.2" y="100.8">AL28</text>
<text x="50" y="104.3">AC31</text>
<text x="60.7" y="107.7">R0402</text>
<text x="128.3" y="102.5">AK24</text>
<text x="128.3" y="106">AK23</text>
<text x="128.3" y="107.7">AL23</text>
<text x="220.2" y="102.5">AK28</text>
<text x="220.2" y="106">AK27</text>
<text x="220.2" y="107.7">AL27</text>
<text x="50" y="112.8">AA30</text>
<text x="60.7" y="109.4">1%</text>
<text x="128.3" y="111">AE18</text>
<text x="128.3" y="112.8">AD18</text>
<text x="220.2" y="111">AE20</text>
<text x="220.2" y="112.8">AD20</text>
<text x="50" y="114.5">AA31</text>
<text x="50" y="117.9">AG24</text>
<text x="50" y="119.5">AH24</text>
<text x="128.3" y="116.2">AH18</text>
<text x="128.3" y="117.9">AH20</text>
<text x="220.2" y="116.2">AH21</text>
<text x="220.2" y="117.9">AF21</text>
<text x="50" y="121.3">AE26</text>
<text x="50" y="123">AK31</text>
<text x="128.3" y="121.3">AK20</text>
<text x="128.3" y="123">AL20</text>
<text x="220.2" y="121.3">AK29</text>
<text x="220.2" y="123">AL29</text>
<text x="50" y="126.4">AC30</text>
<text x="60.7" y="129.8">R0402</text>
<text x="60.7" y="131.6">1%</text>
<text x="128.3" y="126.4">AH17</text>
<text x="128.3" y="128.1">AG17</text>
<text x="128.3" y="131.5">AD19</text>
<text x="220.2" y="126.4">AE24</text>
<text x="220.2" y="128.1">AF25</text>
<text x="220.2" y="131.5">AC19</text>
<text x="50" y="134.9">V24</text>
<text x="59" y="135.6">VCCA_0V9</text>
<text x="128.3" y="133.2">AG18</text>
<text x="128.3" y="134.9">AG20</text>
<text x="149.2" y="135">R0402 1%</text>
<text x="149.2" y="133.3">R0402 1%</text>
<text x="220.2" y="133.2">AE21</text>
<text x="220.2" y="134.9">AG21</text>
<text x="241.1" y="133.3">R0402 1%</text>
<text x="241.1" y="135">R0402 1%</text>
<text x="50" y="138.3">U24</text>
<text x="50" y="141.7">Y25</text>
<text x="59" y="142.5">VCC3V3_S3</text>
<text x="59" y="139">VCCA_1V8</text>
<text x="128.3" y="140">Y19</text>
<text x="128.3" y="141.7">Y18</text>
<text x="139" y="140.8">VCCA_0V9</text>
<text x="220.2" y="140">Y21</text>
<text x="220.2" y="141.7">Y22</text>
<text x="230.9" y="140.8">VCCA_0V9</text>
<text x="128.3" y="145.1">AA18</text>
<text x="128.3" y="148.5">AB18</text>
<text x="139" y="149.3">VCC3V3_S3</text>
<text x="139" y="145.8">VCCA_1V8</text>
<text x="220.2" y="145.1">AA21</text>
<text x="220.2" y="148.5">AB21</text>
<text x="230.9" y="149.3">VCC3V3_S3</text>
<text x="230.9" y="145.8">VCCA_1V8</text>
<text x="22.3" y="157.1">VCCA_0V9</text>
<text x="34.3" y="157.1">VCCA_1V8</text>
<text x="46.8" y="157.1">VCC3V3_S3</text>
<text x="100" y="158.5">VCCA_0V9</text>
<text x="115.4" y="158.5">VCCA_1V8</text>
<text x="127.9" y="158.5">VCC3V3_S3</text>
<text x="27.4" y="167.6">C0201</text>
<text x="41" y="167.6">C0201</text>
<text x="52.9" y="167.6">C0201</text>
<text x="106.7" y="167.3">C0201</text>
<text x="122" y="167.3">C0201</text>
<text x="133.9" y="167.3">C0201</text>
<text x="186.2" y="162.7">VCCA_0V9</text>
<text x="201.5" y="162.7">VCCA_1V8</text>
<text x="213.4" y="162.7">VCC3V3_S3</text>
<text x="27.4" y="169.3">X5R</text>
<text x="27.4" y="171">10V</text>
<text x="41" y="169.3">X5R</text>
<text x="41" y="171">10V</text>
<text x="52.9" y="169.3">X5R</text>
<text x="52.9" y="171">10V</text>
<text x="106.7" y="169">X5R</text>
<text x="106.7" y="170.7">10V</text>
<text x="122" y="169">X5R</text>
<text x="122" y="170.7">10V</text>
<text x="133.9" y="169">X5R</text>
<text x="133.9" y="170.7">10V</text>
<text x="192.1" y="171.5">C0201</text>
<text x="192.1" y="173.3">X5R</text>
<text x="207.4" y="171.5">C0201</text>
<text x="207.4" y="173.3">X5R</text>
<text x="219.3" y="171.5">C0201</text>
<text x="219.3" y="173.3">X5R</text>
<text x="192.1" y="175">10V</text>
<text x="207.4" y="175">10V</text>
<text x="219.3" y="175">10V</text>
<text x="240.1" y="197.9">Monday, March 28, 2016</text>
<text x="271.6" y="195">REV:00</text>
<text x="240.1" y="200.4">Saturday, August 04, 2018</text>
<text x="266" y="198">Page Num:10</text>
<text x="266" y="200.4">Page Total: 30</text>
</g>
<g font-size="1.5" fill="#f00">
<text x="69.2" y="93.1">HOST0_DM</text>
<text x="69.2" y="91.4">HOST0_DP</text>
<text x="147.5" y="93.1">TYPEC0_TX1N</text>
<text x="147.5" y="91.4">TYPEC0_TX1P</text>
<text x="239.4" y="93.1">TYPEC1_TX1N</text>
<text x="239.4" y="91.4">TYPEC1_TX1P</text>
<text x="56" y="99">TYPEC0_ID</text>
<text x="69.2" y="98.2">TYPEC0_DM</text>
<text x="69.2" y="96.5">TYPEC0_DP</text>
<text x="69.2" y="101.6">TYPEC0_U2VBUSDET</text>
<text x="147.5" y="101.6">TYPEC0_TX2P</text>
<text x="147.5" y="96.5">TYPEC0_RX1P</text>
<text x="147.5" y="98.2">TYPEC0_RX1N</text>
<text x="239.4" y="101.6">TYPEC1_TX2P</text>
<text x="239.4" y="96.5">TYPEC1_RX1P</text>
<text x="239.4" y="98.2">TYPEC1_RX1N</text>
<text x="147.5" y="103.3">TYPEC0_TX2N</text>
<text x="147.5" y="106.7">TYPEC0_RX2P</text>
<text x="239.4" y="103.3">TYPEC1_TX2N</text>
<text x="239.4" y="106.7">TYPEC1_RX2P</text>
<text x="69.2" y="113.5">HOST1_DP</text>
<text x="147.5" y="108.4">TYPEC0_RX2N</text>
<text x="239.4" y="108.4">TYPEC1_RX2N</text>
<text x="69.2" y="115.2">HOST1_DM</text>
<text x="69.2" y="118.6">TYPEC1_DP</text>
<text x="56" y="121.1">TYPEC1_ID</text>
<text x="69.2" y="120.3">TYPEC1_DM</text>
<text x="69.2" y="123.7">TYPEC1_U2VBUSDET</text>
<text x="147.5" y="123.7">TYPEC0_SBU2</text>
<text x="147.5" y="122">TYPEC0_SBU1</text>
<text x="239.4" y="123.7">TYPEC1_SBU2</text>
<text x="239.4" y="122">TYPEC1_SBU1</text>
<text x="144.5" y="131.3">TYPEC0_U3VBUSDET</text>
<text x="147.5" y="127.1">TYPEC0_SBU1_DC</text>
<text x="147.5" y="128.8">TYPEC0_SBU2_DC</text>
<text x="236.4" y="131.3">TYPEC1_U3VBUSDET</text>
<text x="239.4" y="127.1">TYPEC1_SBU1_DC</text>
<text x="239.4" y="128.8">TYPEC1_SBU2_DC</text>
</g>
<g font-size="1.5" fill="#00f">
<text x="31.8" y="107.6">USB PHY0</text>
<text x="31.8" y="129.7">USB PHY1</text>
</g>
<g font-size="1.2">
<text x="34.1" y="5.5">5</text>
<text x="89.6" y="5.5">4</text>
<text x="145.2" y="5.5">3</text>
<text x="200.8" y="5.5">2</text>
<text x="256.4" y="5.5">1</text>
<text x="5" y="31.5">D</text>
<text x="284.6" y="31.5">D</text>
<text x="5" y="80.3">C</text>
<text x="284.6" y="80.3">C</text>
<text x="5" y="129.2">B</text>
<text x="284.6" y="129.2">B</text>
<text x="5" y="178.1">A</text>
<text x="284.6" y="178.1">A</text>
<text x="34.1" y="202.7">5</text>
<text x="89.6" y="202.7">4</text>
<text x="145.2" y="202.7">3</text>
<text x="200.8" y="202.7">2</text>
<text x="256.4" y="202.7">1</text>
</g>
</svg>
